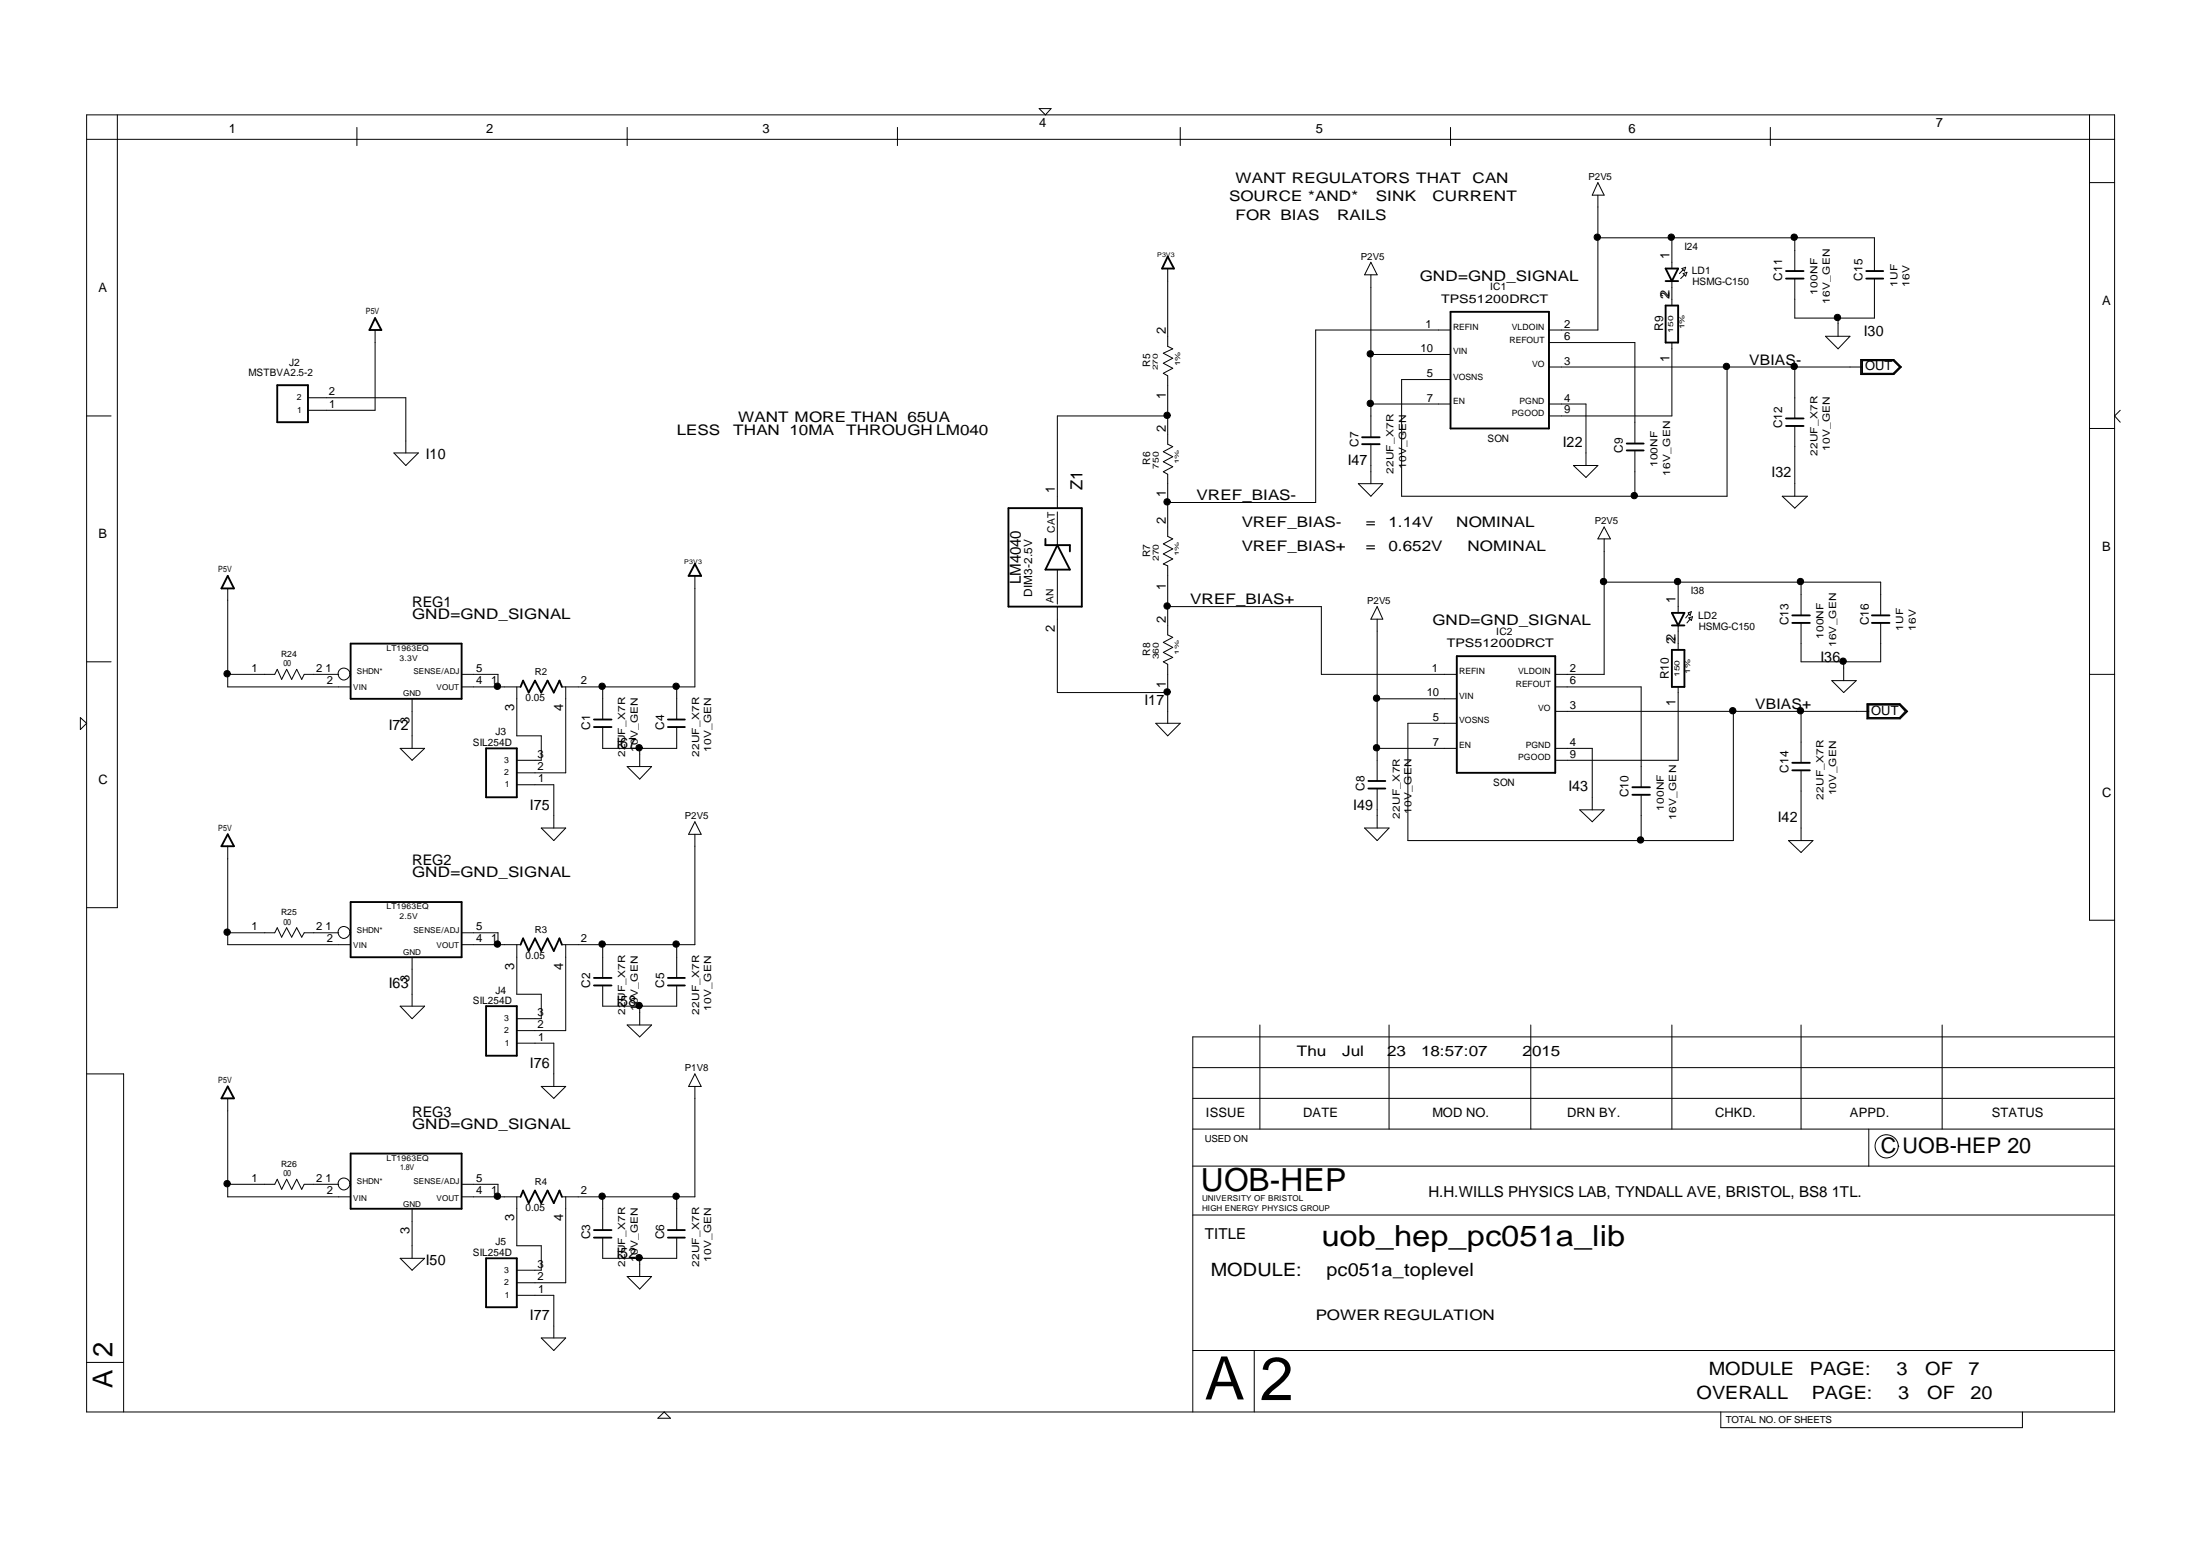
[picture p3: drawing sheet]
<svg xmlns="http://www.w3.org/2000/svg" width="297mm" height="210mm" viewBox="0 0 297 210" stroke-linecap="round" stroke-linejoin="round" font-family="sans-serif">
<g fill="none" stroke="#000" stroke-width=".25">
<path d="M157.7 34.6l.8 1.6h-1.6zM224.9 36.2h1.7l-.9 1.7zM224.9 37.9h1.7M241.1 37.6h2.4M241.1 36.6h2.4M252 37.6h2.3M252 36.6h2.3M37.4 52h4.2v5h-4.2zM50.6 42.9l.9 1.6h-1.6zM183.9 60h2.4M183.9 59h2.4M195.8 42.1h13.3v15.7h-13.3z"/>
<path d="M219.6 59.9h2.3M224.9 41.2h1.7v5h-1.7zM241.1 57.5h2.4M241.1 56.5h2.4M30.7 77.7l.9 1.7h-1.7zM93.8 76.1l.9 1.6h-1.7zM136.2 68.6h9.9v13.3h-9.9zM141.2 72.7v.9h3.3v.8M142.8 73.6l1.7 3.3h-3.3zM219.6 60.8h2.3M47.3 86.9h15v7.4h-15zM70.3 92.7l.3-.8 .8 1.6 .8-1.6 .9 1.6 .8-1.6 .9 1.6 .7-1.6 .4 .8"/>
<path d="M80.2 98.1h2.4M80.2 97.1h2.4M90.2 98.1h2.3M90.2 97.1h2.3M196.7 88.6h13.3v15.7h-13.3zM225.7 82.7h1.7l-.8 1.7zM225.7 84.4h1.7M225.7 87.7h1.7v5h-1.7zM242 84.1h2.4M242 83.1h2.4M252.7 84.1h2.4M252.7 83.1h2.4"/>
<path d="M30.7 112.6l.9 1.6h-1.7zM65.6 101h4.2v6.6h-4.2zM184.8 106.4h2.2M184.8 105.4h2.2M220.4 107.3h2.4M220.4 106.3h2.4M242 104h2.4M242 103h2.4M47.3 121.8h15v7.4h-15zM65.6 135.8h4.2v6.7h-4.2zM70.3 127.5l.3-.8 .8 1.7 .8-1.7 .9 1.7 .8-1.7 .9 1.7 .7-1.7 .4 .8M80.2 133h2.4"/>
<path d="M80.2 132h2.4M90.2 133h2.3M90.2 132h2.3M30.7 146.7l.9 1.6h-1.7zM47.3 155.7h15v7.5h-15zM65.6 169.9h4.2v6.6h-4.2zM70.3 161.6l.3-.9 .8 1.7 .8-1.7 .9 1.7 .8-1.7 .9 1.7 .7-1.7 .4 .9M80.2 167.1h2.4M80.2 166h2.4M90.2 167.1h2.3M90.2 166h2.3"/>
</g>
<g fill="none" stroke="#000" stroke-width=".14">
<path d="M11.7 15.5h273.8v175.1h-273.8zM11.7 18.8h273.8M15.8 15.5v107h-4.1M48.2 17.2v2.5M84.7 17.2v2.5M121.2 17.2v2.5M140.3 14.7h1.6l-.7 .8zM159.4 17.2v2.5M195.8 17.2v2.5M239 17.2v2.5M282.1 15.5v108.7h3.4M157.7 36.2v10.5l.6 .4-1.2 .6 1.2 .7-1.2 .6 1.2 .7-1.2 .7 .6 .3v9.3l.6 .3-1.2 .7 1.2 .6-1.2 .7 1.2 .7-1.2 .7 .6 .3v8.4l.6 .3-1.2 .7 1.2 .7-1.2 .7 1.2 .7-1.2 .6 .6 .3v9.3l.6 .3-1.2 .7 1.2 .7-1.2 .7 1.2 .6-1.2 .6 .6 .4v7.9"/>
<path d="M185.1 35.4l.8 1.7h-1.7zM185.1 37.1v21.9M215.7 26.3v18.2h-6.6M215.7 24.7l.9 1.6h-1.6zM215.7 32.1h37.4v4.5M225.7 32.1v4.1M225.7 37.9v3.3M227.1 36.2l.5-.1-.2 .5zM227.3 36.9l.5-.1-.2 .5zM227.3 36.4l-.6 .5M227.4 37.1l-.5 .5M242.3 37.6v5.3h10.8v-5.3"/>
<path d="M242.3 32.1v4.5M282.1 24.7h3.4M11.7 56.1h3.3M41.6 53.7h13.2v7.4M50.6 44.5v10.9h-9M157.7 56.1h-14.9v12.5M185.1 54.5h10.7M185.1 47.8h10.7M185.1 60v5.3M195.8 44.5h-18.2v23.3h-19.9M209.1 54.5h5v8.3M209.1 49.5h42.4"/>
<path d="M209.1 46.2h11.6v13.7M225.7 46.2v9.9h-16.6M233.2 49.5v17.5h-44v-15.8h6.6M242.3 49.5v7M242.3 57.5v9.5M246.5 45.4h3.3l-1.6 1.7zM248.2 42.9v2.5M251.2 48.5h4.5l1 1-1 1.1h-4.5zM251.3 48.6h4.4l.9 .9-.9 1h-4.4zM251.4 48.6v1.9M251.5 48.7h4.1l.9 .8-.9 .9h-4.1zM255.6 48.6l1 .9-1 1"/>
<path d="M282.1 57.8h3.4M286.3 55.4l-.8 .7 .8 .9M30.7 79.4v13.3h16.6M53.2 61.1h3.3l-1.7 1.7zM93.8 77.7v15h-17.9M142.8 69.1v4.5M142.8 76.9v4.6M183.4 65.3h3.3l-1.6 1.7zM212.4 62.8h3.3l-1.6 1.6zM216.6 72.7v18.3h-6.6M216.6 78.6h37.3v4.5M216.6 71.1l.8 1.6h-1.7z"/>
<path d="M220.7 60.8v6.2M226.6 78.6v4.1M240.6 67h3.4l-1.7 1.6zM243.2 78.6v4.5M10.8 96.9l.9 .7-.9 .9zM11.7 89.3h3.3M30.7 91h6.4l.3-.6 .6 1.3 .7-1.3 .7 1.3 .7-1.3 .6 1.3 .4-.7h4.6M47.3 90.9a.8 .8 0 0 1-1.1 .8 .8 .8 0 0 1-.3-1.3 .8 .8 0 0 1 1.3 .2l.1 .4M55.6 94.3v6.7M62.3 92.7h8M62.3 91h4.9v1.7M69.8 92.7v6.6h3.3v3.3h-3.3"/>
<path d="M76.4 92.7v11.6h-6.6M81.4 98.1v2.9h10v-2.9M81.4 92.7v4.4M91.4 92.7v4.4M142.8 81.9v11.6h14.9M156.1 97.6h3.3l-1.7 1.7zM157.7 81.9h20.7v9.1h18.3M185.9 94.3h10.8M185.9 81.9l.8 1.7h-1.6zM185.9 83.6v21.8M210 92.7h11.6v13.6M210 96h42.3"/>
<path d="M226.6 84.4v3.3M226.6 92.7v9.9h-16.6M227.9 82.7l.5-.1-.2 .5zM228 83.4l.5-.2-.1 .5zM228 82.9l-.4 .5M228.2 83.6l-.4 .5M234 96v17.5h-43.9v-15.9h6.6M243.2 84.1v5.2h10.7v-5.2M243.2 96v7M247.3 91.9h3.3l-1.7 1.6zM248.9 89.3v2.6M252.1 95h4.5l1 1-1 1h-4.5z"/>
<path d="M252.1 95v2h4.4l1-1-1-1M252.2 95.1h4.3l.9 .9-.9 .9h-4.3zM252.3 96.9v-1.7h4.2l.7 .8-.7 .9M282.1 91h3.4M30.7 114.2v13.3h16.6M54 101h3.3l-1.7 1.6zM69.8 105.9h5v5.9M73.1 111.8h3.3l-1.6 1.7zM84.7 103.5h3.3l-1.6 1.7zM86.4 101v2.5M93.8 112.6v14.9h-17.9M93.8 110.9l.9 1.7h-1.7z"/>
<path d="M184.2 111.8h3.3l-1.6 1.7zM185.9 101h10.8M185.9 106.4v5.4M210 101h5v8.3M213.3 109.3h3.3l-1.6 1.6zM221.6 107.3v6.2M241.5 113.5h3.3l-1.6 1.6zM243.2 104v9.5M30.7 125.9h6.4l.3-.7 .6 1.3 .7-1.3 .7 1.3 .7-1.3 .6 1.3 .4-.6h4.6M47.3 125.8a.8 .8 0 0 1-1.1 .8 .8 .8 0 0 1-.3-1.3 .8 .8 0 0 1 1.3 .2l.1 .4M54 135.8h3.3l-1.7 1.7zM55.6 129.2v6.6"/>
<path d="M62.3 127.5h8M62.3 125.9h4.9v1.6M69.8 127.5v6.7h3.3v3.3h-3.3M76.4 127.5v11.6h-6.6M81.4 127.5v4.5M81.4 133v2.8h10v-2.8M84.7 138.4h3.3l-1.6 1.6zM86.4 135.8v2.6M91.4 127.5v4.5M170.1 138.4v14M187.5 138.4v14M206.7 138.4v14"/>
<path d="M225.7 138.4v14M243.2 138.4v14M262.2 138.4v14M285.5 140h-124.5v50.6M11.7 145h5v45.6M30.7 148.3v13.3h16.6M30.7 159.9h6.4l.3-.7 .6 1.3 .7-1.3 .7 1.3 .7-1.3 .6 1.3 .4-.6h4.6M47.3 159.8a.8 .8 0 0 1-1.1 .8 .8 .8 0 0 1-.3-1.3 .8 .8 0 0 1 1.3 .2l.1 .4M62.3 159.9h4.9v1.7M69.8 140.8h5v5.9M73.1 146.7h3.3l-1.6 1.6zM93.8 146.7v14.9h-17.9"/>
<path d="M93.8 145l.9 1.7h-1.7zM161 148.3h124.5M161 144.1h124.5M161 157.4h124.5M161 152.4h124.5M252.3 152.4v5M256.3 154.7a1.56 1.56 0 0 1-2.2 1.5 1.56 1.56 0 0 1-.4-2.6 1.56 1.56 0 0 1 2.5 .6l.2 .6M54 169.9h3.3l-1.7 1.6zM55.6 163.2v6.7M62.3 161.6h8M69.8 161.6v6.6h3.3v3.3h-3.3M69.8 174.8h5v5.8"/>
<path d="M76.4 161.6v11.6h-6.6M81.4 167.1v2.8h10v-2.8M81.4 161.6v4.4M84.7 172.3h3.3l-1.6 1.7zM86.4 169.9v2.4M91.4 161.6v4.4M161 164h124.5M11.7 183.9h5M73.1 180.6h3.3l-1.6 1.7zM88.8 191.4l.9-.8 .8 .8zM161 182.3h124.5M169.3 182.3v8.3"/>
<path d="M232.3 190.6v2.1h40.8v-2.1"/>
<circle cx="215.7" cy="32" r=".43"/>
<circle cx="225.6" cy="32" r=".43"/>
<circle cx="242.2" cy="32" r=".43"/>
<circle cx="157.6" cy="56.1" r=".43"/>
<circle cx="185" cy="47.8" r=".43"/>
<circle cx="185" cy="54.5" r=".43"/>
<circle cx="233.1" cy="49.5" r=".43"/>
<circle cx="242.2" cy="49.5" r=".43"/>
<circle cx="248.1" cy="42.9" r=".43"/>
<circle cx="157.6" cy="67.7" r=".43"/>
<circle cx="216.5" cy="78.5" r=".43"/>
<circle cx="220.6" cy="66.9" r=".43"/>
<circle cx="226.5" cy="78.5" r=".43"/>
<circle cx="243.1" cy="78.5" r=".43"/>
<circle cx="30.7" cy="90.9" r=".43"/>
<circle cx="67.1" cy="92.6" r=".43"/>
<circle cx="81.3" cy="92.6" r=".43"/>
<circle cx="91.3" cy="92.6" r=".43"/>
<circle cx="157.6" cy="81.8" r=".43"/>
<circle cx="157.6" cy="93.4" r=".43"/>
<circle cx="185.9" cy="94.2" r=".43"/>
<circle cx="233.9" cy="95.9" r=".43"/>
<circle cx="243.1" cy="95.9" r=".43"/>
<circle cx="248.8" cy="89.3" r=".43"/>
<circle cx="86.3" cy="100.9" r=".43"/>
<circle cx="185.9" cy="100.9" r=".43"/>
<circle cx="221.5" cy="113.4" r=".43"/>
<circle cx="30.7" cy="125.8" r=".43"/>
<circle cx="67.1" cy="127.4" r=".43"/>
<circle cx="81.3" cy="127.4" r=".43"/>
<circle cx="86.3" cy="135.7" r=".43"/>
<circle cx="91.3" cy="127.4" r=".43"/>
<circle cx="30.7" cy="159.8" r=".43"/>
<circle cx="67.1" cy="161.5" r=".43"/>
<circle cx="81.3" cy="161.5" r=".43"/>
<circle cx="86.3" cy="169.8" r=".43"/>
<circle cx="91.3" cy="161.5" r=".43"/>
</g>
<g fill="#000">
<circle cx="215.7" cy="32" r=".43"/>
<circle cx="225.6" cy="32" r=".43"/>
<circle cx="242.2" cy="32" r=".43"/>
<circle cx="157.6" cy="56.1" r=".43"/>
<circle cx="185" cy="47.8" r=".43"/>
<circle cx="185" cy="54.5" r=".43"/>
<circle cx="233.1" cy="49.5" r=".43"/>
<circle cx="242.2" cy="49.5" r=".43"/>
<circle cx="248.1" cy="42.9" r=".43"/>
<circle cx="157.6" cy="67.7" r=".43"/>
<circle cx="216.5" cy="78.5" r=".43"/>
<circle cx="220.6" cy="66.9" r=".43"/>
<circle cx="226.5" cy="78.5" r=".43"/>
<circle cx="243.1" cy="78.5" r=".43"/>
<circle cx="30.7" cy="90.9" r=".43"/>
<circle cx="67.1" cy="92.6" r=".43"/>
<circle cx="81.3" cy="92.6" r=".43"/>
<circle cx="91.3" cy="92.6" r=".43"/>
<circle cx="157.6" cy="81.8" r=".43"/>
<circle cx="157.6" cy="93.4" r=".43"/>
<circle cx="185.9" cy="94.2" r=".43"/>
<circle cx="233.9" cy="95.9" r=".43"/>
<circle cx="243.1" cy="95.9" r=".43"/>
<circle cx="248.8" cy="89.3" r=".43"/>
<circle cx="86.3" cy="100.9" r=".43"/>
<circle cx="185.9" cy="100.9" r=".43"/>
<circle cx="221.5" cy="113.4" r=".43"/>
<circle cx="30.7" cy="125.8" r=".43"/>
<circle cx="67.1" cy="127.4" r=".43"/>
<circle cx="81.3" cy="127.4" r=".43"/>
<circle cx="86.3" cy="135.7" r=".43"/>
<circle cx="91.3" cy="127.4" r=".43"/>
<circle cx="30.7" cy="159.8" r=".43"/>
<circle cx="67.1" cy="161.5" r=".43"/>
<circle cx="81.3" cy="161.5" r=".43"/>
<circle cx="86.3" cy="169.8" r=".43"/>
<circle cx="91.3" cy="161.5" r=".43"/>
</g>
<text font-size="8.2" x="170.1" y="189">2</text>
<text font-size="8.1" x="162.7" y="188.9">A</text>
<text font-size="4.3" x="162.1" y="160.7">UOB-HEP</text>
<text font-size="3.9" x="178.4" y="168.2">uob_hep_pc051a_lib</text>
<g font-size="3.7">
<text x="15.2" y="183.1" transform="rotate(-90 15.2 183.1)">2</text>
<text x="15.2" y="187.3" transform="rotate(-90 15.2 187.3)">A</text>
</g>
<text font-size="2.9" x="253.9" y="155.6">C UOB-HEP 20</text>
<g font-size="2.5">
<text x="163.5" y="172.3">MODULE:</text>
<text x="179.1" y="172.3">pc051a_toplevel</text>
<text x="230.7" y="185.6">MODULE</text>
<text x="244.4" y="185.6">PAGE:</text>
<text x="256" y="185.6">3</text>
<text x="259.9" y="185.6">OF</text>
<text x="265.8" y="185.6">7</text>
<text x="229" y="188.9">OVERALL</text>
<text x="244.6" y="188.9">PAGE:</text>
<text x="256.3" y="188.9">3</text>
<text x="260.2" y="188.9">OF</text>
<text x="266" y="188.9">20</text>
</g>
<text font-size="2.3" x="146.1" y="66.1" transform="rotate(-90 146.1 66.1)">Z1</text>
<g font-size="2">
<text x="166" y="27.1">SOURCE *AND*</text>
<text x="166.8" y="24.7">WANT REGULATORS THAT</text>
<text x="166.8" y="29.6">FOR BIAS</text>
<text x="180.5" y="29.6">RAILS</text>
<text x="185.8" y="27.1">SINK</text>
<text x="193.4" y="27.1">CURRENT</text>
<text x="198.8" y="24.7">CAN</text>
<text x="191.7" y="37.9">GND=GND_SIGNAL</text>
<text x="251.6" y="45.4">I30</text>
<text x="236.1" y="49.2">VBIAS-</text>
<text x="91.4" y="58.7">LESS</text>
<text x="99" y="58.7">THAN 10MA</text>
<text x="99.7" y="57">WANT MORE THAN 65UA</text>
<text x="114.2" y="58.7">THROUGH LM040</text>
<text x="57.5" y="62">I10</text>
<text x="182" y="62.8">I47</text>
<text x="211" y="60.3">I22</text>
<text x="239.2" y="64.4">I32</text>
<text x="161.6" y="67.5">VREF_BIAS-</text>
<text x="167.7" y="71.1">VREF_BIAS-</text>
<text x="184.4" y="71.1">=</text>
<text x="187.5" y="71.1">1.14V</text>
<text x="196.6" y="71.1">NOMINAL</text>
<text x="167.7" y="74.4">VREF_BIAS+</text>
<text x="184.4" y="74.4">=</text>
<text x="187.5" y="74.4">0.652V</text>
<text x="198.1" y="74.4">NOMINAL</text>
<text x="55.6" y="83.6">GND=GND_SIGNAL</text>
<text x="55.6" y="81.9">REG1</text>
<text x="137.8" y="78.8" transform="rotate(-90 137.8 78.8)">LM4040</text>
<text x="160.7" y="81.5">VREF_BIAS+</text>
<text x="193.4" y="84.4">GND=GND_SIGNAL</text>
<text x="245.8" y="89.3">I36</text>
<text x="154.5" y="95.2">I17</text>
<text x="237" y="95.7">VBIAS+</text>
<text x="52.5" y="98.5">I72</text>
<text x="83.2" y="101">I67</text>
<text x="211.8" y="106.8">I43</text>
<text x="71.6" y="109.3">I75</text>
<text x="182.7" y="109.3">I49</text>
<text x="240" y="110.9">I42</text>
<text x="55.6" y="118.4">GND=GND_SIGNAL</text>
<text x="55.6" y="116.8">REG2</text>
<text x="52.5" y="133.4">I63</text>
<text x="83.2" y="135.8">I58</text>
<text x="175.1" y="142.5">Thu</text>
<text x="181.2" y="142.5">Jul</text>
<text x="187.3" y="142.5">23</text>
<text x="191.9" y="142.5">18:57:07</text>
<text x="205.6" y="142.5">2015</text>
<text x="71.6" y="144.1">I76</text>
<text x="55.6" y="152.4">GND=GND_SIGNAL</text>
<text x="55.6" y="150.8">REG3</text>
<text x="192.9" y="161.6">H.H.WILLS PHYSICS LAB, TYNDALL AVE, BRISTOL, BS8 1TL.</text>
<text x="162.7" y="167.3">TITLE</text>
<text x="57.5" y="170.7">I50</text>
<text x="83.2" y="169.9">I52</text>
<text x="71.6" y="178.2">I77</text>
<text x="177.6" y="178.2">POWER REGULATION</text>
</g>
<g font-size="1.7">
<text x="30.9" y="18">1</text>
<text x="65.6" y="18">2</text>
<text x="103" y="18">3</text>
<text x="140.3" y="17.1">4</text>
<text x="177.6" y="18">5</text>
<text x="219.9" y="18">6</text>
<text x="261.4" y="17.1">7</text>
<text x="225.4" y="35" transform="rotate(-90 225.4 35)">1</text>
<text x="13.3" y="39.5">A</text>
<text x="225.4" y="40.4" transform="rotate(-90 225.4 40.4)">22</text>
<text x="283.8" y="41.2">A</text>
<text x="157.4" y="45.1" transform="rotate(-90 157.4 45.1)">2</text>
<text x="157.4" y="53.9" transform="rotate(-90 157.4 53.9)">1</text>
<text x="225.4" y="48.9" transform="rotate(-90 225.4 48.9)">1</text>
<text x="251.8" y="50">OUT</text>
<text x="157.4" y="58.3" transform="rotate(-90 157.4 58.3)">2</text>
<text x="142.4" y="66.6" transform="rotate(-90 142.4 66.6)">1</text>
<text x="157.4" y="70.8" transform="rotate(-90 157.4 70.8)">2</text>
<text x="157.4" y="67.2" transform="rotate(-90 157.4 67.2)">1</text>
<text x="13.3" y="72.7">B</text>
<text x="283.8" y="74.3">B</text>
<text x="157.4" y="79.6" transform="rotate(-90 157.4 79.6)">1</text>
<text x="226.2" y="81.5" transform="rotate(-90 226.2 81.5)">1</text>
<text x="142.4" y="85.3" transform="rotate(-90 142.4 85.3)">2</text>
<text x="157.4" y="84.1" transform="rotate(-90 157.4 84.1)">2</text>
<text x="226.2" y="86.9" transform="rotate(-90 226.2 86.9)">22</text>
<text x="157.4" y="92.9" transform="rotate(-90 157.4 92.9)">1</text>
<text x="226.2" y="95.3" transform="rotate(-90 226.2 95.3)">1</text>
<text x="55.3" y="97.7" transform="rotate(-90 55.3 97.7)">3</text>
<text x="69.4" y="96" transform="rotate(-90 69.4 96)">3</text>
<text x="76" y="96" transform="rotate(-90 76 96)">4</text>
<text x="252.7" y="96.4">OUT</text>
<text x="13.3" y="105.8">C</text>
<text x="283.8" y="107.5">C</text>
<text x="69.4" y="130.9" transform="rotate(-90 69.4 130.9)">3</text>
<text x="76" y="130.9" transform="rotate(-90 76 130.9)">4</text>
<text x="55.3" y="132.5" transform="rotate(-90 55.3 132.5)">3</text>
<text x="162.8" y="150.7">ISSUE</text>
<text x="175.9" y="150.7">DATE</text>
<text x="193.4" y="150.7">MOD NO.</text>
<text x="211.6" y="150.7">DRN BY.</text>
<text x="231.6" y="150.7">CHKD.</text>
<text x="249.8" y="150.7">APPD.</text>
<text x="268.9" y="150.7">STATUS</text>
<text x="55.3" y="166.6" transform="rotate(-90 55.3 166.6)">3</text>
<text x="69.4" y="164.9" transform="rotate(-90 69.4 164.9)">3</text>
<text x="76" y="164.9" transform="rotate(-90 76 164.9)">4</text>
</g>
<g font-size="1.6">
<text x="194.6" y="40.9">TPS51200DRCT</text>
<text x="240.6" y="37.9" transform="rotate(-90 240.6 37.9)">C11</text>
<text x="251.5" y="37.9" transform="rotate(-90 251.5 37.9)">C15</text>
<text x="224.5" y="44.7" transform="rotate(-90 224.5 44.7)">R9</text>
<text x="240.6" y="57.8" transform="rotate(-90 240.6 57.8)">C12</text>
<text x="183.4" y="60.3" transform="rotate(-90 183.4 60.3)">C7</text>
<text x="219.1" y="61.1" transform="rotate(-90 219.1 61.1)">C9</text>
<text x="195.3" y="87.4">TPS51200DRCT</text>
<text x="241.5" y="84.4" transform="rotate(-90 241.5 84.4)">C13</text>
<text x="252.3" y="84.4" transform="rotate(-90 252.3 84.4)">C16</text>
<text x="225.3" y="91.7" transform="rotate(-90 225.3 91.7)">R10</text>
<text x="79.7" y="98.5" transform="rotate(-90 79.7 98.5)">C1</text>
<text x="89.7" y="98.5" transform="rotate(-90 89.7 98.5)">C4</text>
<text x="184.2" y="106.8" transform="rotate(-90 184.2 106.8)">C8</text>
<text x="219.9" y="107.6" transform="rotate(-90 219.9 107.6)">C10</text>
<text x="241.5" y="104.3" transform="rotate(-90 241.5 104.3)">C14</text>
<text x="79.7" y="133.4" transform="rotate(-90 79.7 133.4)">C2</text>
<text x="89.7" y="133.4" transform="rotate(-90 89.7 133.4)">C5</text>
<text x="79.7" y="167.3" transform="rotate(-90 79.7 167.3)">C3</text>
<text x="89.7" y="167.3" transform="rotate(-90 89.7 167.3)">C6</text>
</g>
<g font-size="1.5">
<text x="191.8" y="47.5">10</text>
<text x="192.5" y="44.2">1</text>
<text x="211.2" y="45.9">6</text>
<text x="211.2" y="44.2">2</text>
<text x="44.4" y="53.4">2</text>
<text x="192.6" y="50.9">5</text>
<text x="211.2" y="49.2">3</text>
<text x="44.5" y="55">1</text>
<text x="192.6" y="54.2">7</text>
<text x="211.2" y="55.8">9</text>
<text x="211.2" y="54.2">4</text>
<text x="139.4" y="80.5" transform="rotate(-90 139.4 80.5)">DIM3-2.5V</text>
<text x="34" y="90.7">1</text>
<text x="42.7" y="90.7">2</text>
<text x="44" y="90.7">1</text>
<text x="44.1" y="92.4">2</text>
<text x="64.3" y="90.7">5</text>
<text x="64.3" y="92.4">4</text>
<text x="66.3" y="92.4">1</text>
<text x="78.4" y="92.4">2</text>
<text x="192.6" y="94">10</text>
<text x="193.3" y="90.7">1</text>
<text x="211.9" y="95.7">3</text>
<text x="211.9" y="92.4">6</text>
<text x="211.9" y="90.7">2</text>
<text x="193.5" y="100.7">7</text>
<text x="193.5" y="97.3">5</text>
<text x="211.9" y="100.7">4</text>
<text x="72.6" y="104">2</text>
<text x="72.6" y="102.3">3</text>
<text x="72.7" y="105.6">1</text>
<text x="211.9" y="102.3">9</text>
<text x="34" y="125.6">1</text>
<text x="42.7" y="125.6">2</text>
<text x="44" y="125.6">1</text>
<text x="64.3" y="125.6">5</text>
<text x="44.1" y="127.2">2</text>
<text x="64.3" y="127.2">4</text>
<text x="66.3" y="127.2">1</text>
<text x="78.4" y="127.2">2</text>
<text x="72.6" y="137.2">3</text>
<text x="72.6" y="138.8">2</text>
<text x="72.7" y="140.5">1</text>
<text x="34" y="159.5">1</text>
<text x="42.7" y="159.5">2</text>
<text x="44" y="159.5">1</text>
<text x="44.1" y="161.2">2</text>
<text x="64.3" y="159.5">5</text>
<text x="64.3" y="161.2">4</text>
<text x="66.3" y="161.2">1</text>
<text x="78.4" y="161.2">2</text>
<text x="72.6" y="172.8">2</text>
<text x="72.6" y="171.2">3</text>
<text x="72.7" y="174.5">1</text>
</g>
<g font-size="1.4">
<text x="227.4" y="33.7">I24</text>
<text x="201.2" y="39.2">IC1</text>
<text x="228.4" y="37">LD1</text>
<text x="228.5" y="38.5">HSMG-C150</text>
<text x="33.5" y="50.8">MSTBVA2.5-2</text>
<text x="39" y="49.5">J2</text>
<text x="155.3" y="49.5" transform="rotate(-90 155.3 49.5)">R5</text>
<text x="200.8" y="59.7">SON</text>
<text x="155.3" y="62.8" transform="rotate(-90 155.3 62.8)">R6</text>
<text x="142.4" y="71.9" transform="rotate(-90 142.4 71.9)">CAT</text>
<text x="155.3" y="75.2" transform="rotate(-90 155.3 75.2)">R7</text>
<text x="142.3" y="81.4" transform="rotate(-90 142.3 81.4)">AN</text>
<text x="228.3" y="80.2">I38</text>
<text x="229.3" y="83.5">LD2</text>
<text x="155.3" y="88.5" transform="rotate(-90 155.3 88.5)">R8</text>
<text x="202" y="85.7">IC2</text>
<text x="229.4" y="85">HSMG-C150</text>
<text x="71" y="94.7">0.05</text>
<text x="63.9" y="100.8">SIL254D</text>
<text x="66.9" y="99.2">J3</text>
<text x="201.6" y="106.1">SON</text>
<text x="71" y="129.5">0.05</text>
<text x="63.9" y="135.6">SIL254D</text>
<text x="66.9" y="134.1">J4</text>
<text x="71" y="163.5">0.05</text>
<text x="63.9" y="169.6">SIL254D</text>
<text x="66.9" y="168.1">J5</text>
</g>
<g font-size="1.3">
<text x="214.5" y="24.3">P2V5</text>
<text x="183.7" y="35.1">P2V5</text>
<text x="245.4" y="39.8" transform="rotate(-90 245.4 39.8)">100NF</text>
<text x="247.1" y="41" transform="rotate(-90 247.1 41)">16V_GEN</text>
<text x="256.2" y="38.7" transform="rotate(-90 256.2 38.7)">1UF</text>
<text x="257.8" y="38.7" transform="rotate(-90 257.8 38.7)">16V</text>
<text x="188.1" y="64" transform="rotate(-90 188.1 64)">22UF_X7R</text>
<text x="189.8" y="63.3" transform="rotate(-90 189.8 63.3)">10V_GEN</text>
<text x="223.8" y="63.1" transform="rotate(-90 223.8 63.1)">100NF</text>
<text x="225.5" y="64.2" transform="rotate(-90 225.5 64.2)">16V_GEN</text>
<text x="245.4" y="61.6" transform="rotate(-90 245.4 61.6)">22UF_X7R</text>
<text x="247.1" y="60.9" transform="rotate(-90 247.1 60.9)">10V_GEN</text>
<text x="215.3" y="70.8">P2V5</text>
<text x="184.6" y="81.5">P2V5</text>
<text x="246.2" y="86.3" transform="rotate(-90 246.2 86.3)">100NF</text>
<text x="247.9" y="87.4" transform="rotate(-90 247.9 87.4)">16V_GEN</text>
<text x="257" y="85.2" transform="rotate(-90 257 85.2)">1UF</text>
<text x="258.7" y="85.2" transform="rotate(-90 258.7 85.2)">16V</text>
<text x="72.2" y="91.1">R2</text>
<text x="86.1" y="101.5" transform="rotate(-90 86.1 101.5)">10V_GEN</text>
<text x="96" y="101.5" transform="rotate(-90 96 101.5)">10V_GEN</text>
<text x="84.4" y="102.2" transform="rotate(-90 84.4 102.2)">22UF_X7R</text>
<text x="94.4" y="102.2" transform="rotate(-90 94.4 102.2)">22UF_X7R</text>
<text x="246.2" y="108" transform="rotate(-90 246.2 108)">22UF_X7R</text>
<text x="247.9" y="107.4" transform="rotate(-90 247.9 107.4)">10V_GEN</text>
<text x="92.5" y="110.6">P2V5</text>
<text x="189" y="110.5" transform="rotate(-90 189 110.5)">22UF_X7R</text>
<text x="190.6" y="109.8" transform="rotate(-90 190.6 109.8)">10V_GEN</text>
<text x="224.6" y="109.5" transform="rotate(-90 224.6 109.5)">100NF</text>
<text x="226.3" y="110.7" transform="rotate(-90 226.3 110.7)">16V_GEN</text>
<text x="72.2" y="126">R3</text>
<text x="84.4" y="137" transform="rotate(-90 84.4 137)">22UF_X7R</text>
<text x="86.1" y="136.4" transform="rotate(-90 86.1 136.4)">10V_GEN</text>
<text x="94.4" y="137" transform="rotate(-90 94.4 137)">22UF_X7R</text>
<text x="96" y="136.4" transform="rotate(-90 96 136.4)">10V_GEN</text>
<text x="92.5" y="144.6">P1V8</text>
<text x="162.7" y="154.1">USED ON</text>
<text x="72.2" y="159.9">R4</text>
<text x="84.4" y="171" transform="rotate(-90 84.4 171)">22UF_X7R</text>
<text x="86.1" y="170.4" transform="rotate(-90 86.1 170.4)">10V_GEN</text>
<text x="94.4" y="171" transform="rotate(-90 94.4 171)">22UF_X7R</text>
<text x="96" y="170.4" transform="rotate(-90 96 170.4)">10V_GEN</text>
<text x="233" y="192.1">TOTAL NO. OF SHEETS</text>
</g>
<g font-size="1.2">
<text x="49.4" y="42.4">P5V</text>
<text x="196.2" y="47.8">VIN</text>
<text x="196.2" y="44.5">REFIN</text>
<text x="203.8" y="46.2">REFOUT</text>
<text x="204.1" y="44.5">VLDOIN</text>
<text x="196.2" y="51.2">VOSNS</text>
<text x="206.9" y="49.5">VO</text>
<text x="40.1" y="54">2</text>
<text x="40.1" y="55.7">1</text>
<text x="196.2" y="54.5">EN</text>
<text x="204.1" y="56.1">PGOOD</text>
<text x="205.2" y="54.5">PGND</text>
<text x="156.5" y="63.3" transform="rotate(-90 156.5 63.3)">750</text>
<text x="29.5" y="77.2">P5V</text>
<text x="156.5" y="75.7" transform="rotate(-90 156.5 75.7)">270</text>
<text x="37.9" y="88.7">R24</text>
<text x="38.3" y="89.9">00</text>
<text x="156.5" y="89" transform="rotate(-90 156.5 89)">360</text>
<text x="197" y="94.3">VIN</text>
<text x="197" y="91">REFIN</text>
<text x="204.7" y="92.7">REFOUT</text>
<text x="205" y="91">VLDOIN</text>
<text x="197" y="101">EN</text>
<text x="197" y="97.6">VOSNS</text>
<text x="206" y="101">PGND</text>
<text x="207.7" y="96">VO</text>
<text x="68.1" y="103">3</text>
<text x="68.1" y="104.7">2</text>
<text x="68.2" y="106.3">1</text>
<text x="205" y="102.6">PGOOD</text>
<text x="29.5" y="112.1">P5V</text>
<text x="37.9" y="123.5">R25</text>
<text x="38.3" y="124.8">00</text>
<text x="68.1" y="137.8">3</text>
<text x="68.1" y="139.5">2</text>
<text x="68.2" y="141.2">1</text>
<text x="29.5" y="146.1">P5V</text>
<text x="37.9" y="157.5">R26</text>
<text x="38.3" y="158.8">00</text>
<text x="68.1" y="171.8">3</text>
<text x="68.1" y="173.5">2</text>
<text x="68.2" y="175.2">1</text>
</g>
<g font-size="1.1">
<text x="52.2" y="87.9">LT1963EQ</text>
<text x="53.9" y="89.2">3.3V</text>
<text x="47.7" y="93.1">VIN</text>
<text x="48.2" y="91">SHDN*</text>
<text x="54.5" y="94">GND</text>
<text x="55.8" y="91">SENSE/ADJ</text>
<text x="58.9" y="93.1">VOUT</text>
<text x="48.2" y="125.9">SHDN*</text>
<text x="52.2" y="122.7">LT1963EQ</text>
<text x="53.9" y="124">2.5V</text>
<text x="55.8" y="125.9">SENSE/ADJ</text>
<text x="47.7" y="128">VIN</text>
<text x="54.5" y="128.9">GND</text>
<text x="58.9" y="128">VOUT</text>
<text x="48.2" y="159.9">SHDN*</text>
<text x="52.2" y="156.7">LT1963EQ</text>
<text x="54" y="158">1.8V</text>
<text x="55.8" y="159.9">SENSE/ADJ</text>
<text x="47.7" y="162.1">VIN</text>
<text x="54.5" y="162.9">GND</text>
<text x="58.9" y="162.1">VOUT</text>
<text x="162.3" y="162.1">UNIVERSITY OF BRISTOL</text>
<text x="162.3" y="163.5">HIGH ENERGY PHYSICS GROUP</text>
</g>
<g font-size="1">
<text x="225.9" y="44.9" transform="rotate(-90 225.9 44.9)">150</text>
<text x="227.4" y="44.5" transform="rotate(-90 227.4 44.5)">1%</text>
<text x="156.3" y="50" transform="rotate(-90 156.3 50)">270</text>
<text x="159.4" y="49.5" transform="rotate(-90 159.4 49.5)">1%</text>
<text x="226.7" y="91.4" transform="rotate(-90 226.7 91.4)">150</text>
<text x="228.2" y="90.9" transform="rotate(-90 228.2 90.9)">1%</text>
</g>
<g font-size=".9">
<text x="156.2" y="34.6">P3V3</text>
<text x="92.4" y="76.1">P3V3</text>
</g>
<g font-size=".8">
<text x="159.2" y="62.7" transform="rotate(-90 159.2 62.7)">1%</text>
<text x="159.2" y="75.1" transform="rotate(-90 159.2 75.1)">1%</text>
<text x="159.2" y="88.4" transform="rotate(-90 159.2 88.4)">1%</text>
</g>
</svg>
